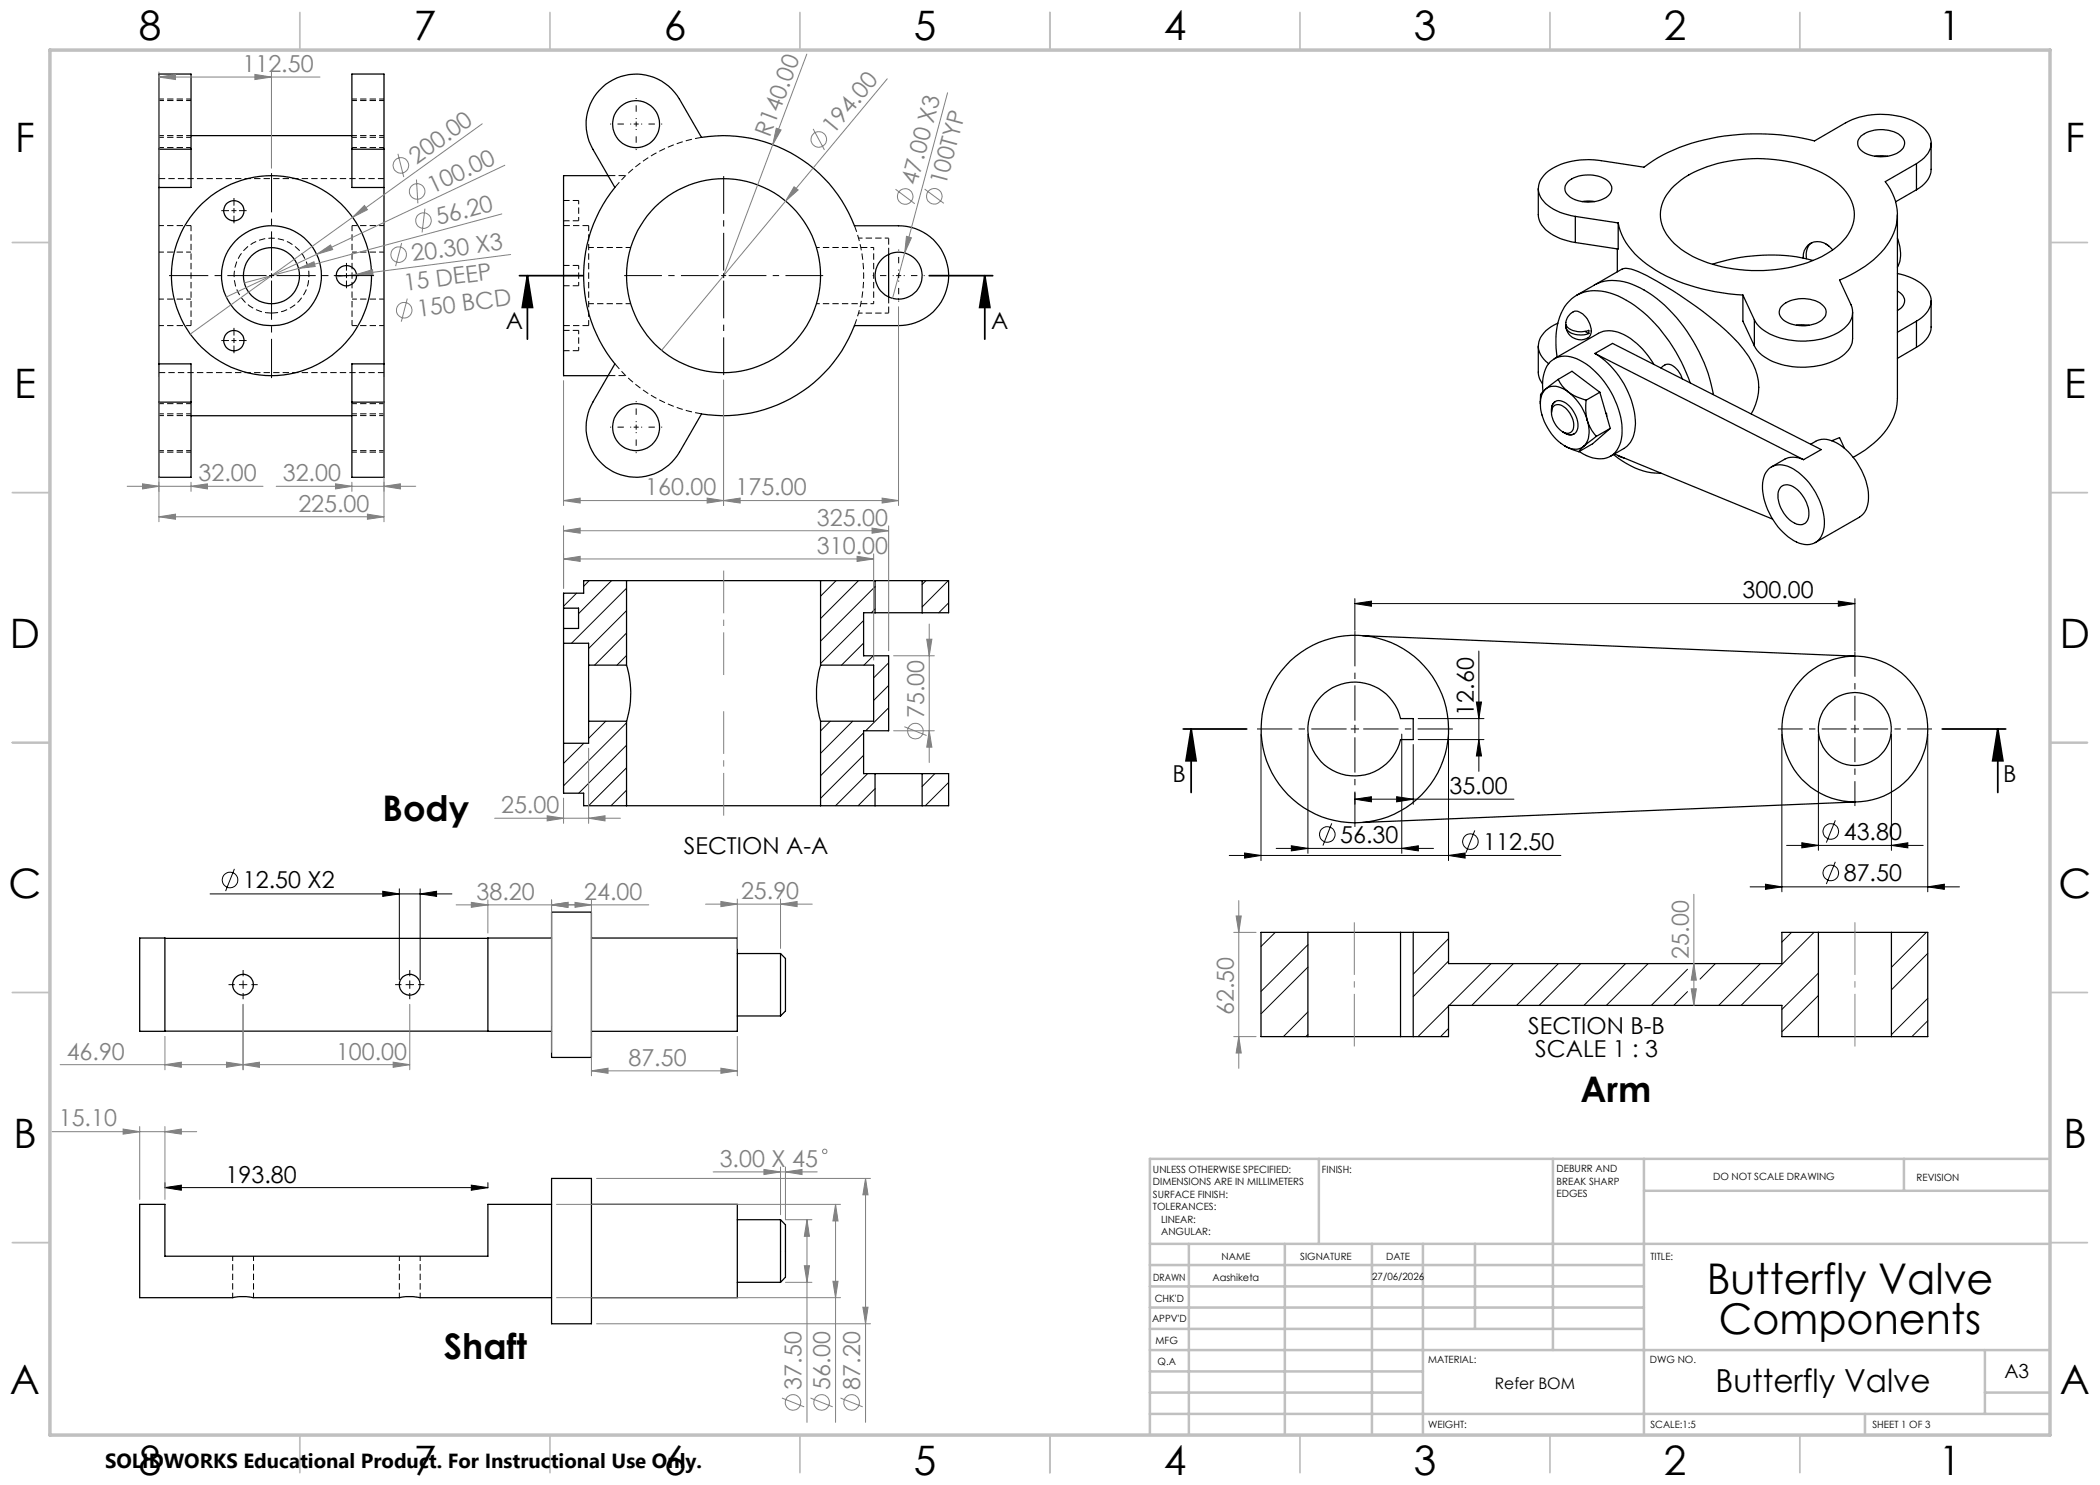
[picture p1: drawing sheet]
<svg xmlns="http://www.w3.org/2000/svg" width="420mm" height="297mm" viewBox="0 0 420 297" stroke-linecap="round" stroke-linejoin="round" font-family="sans-serif">
<g fill="none" stroke="#000" stroke-width=".25">
<path d="M119.9 18a10 10 0 0 1 16 1.8l4.4 7.7a28 28 0 0 1 30.6 17.7h8.8a10 10 0 0 1 10 9.9 10 10 0 0 1-10 10h-8.8a28.1 28.1 0 0 1-30.6 17.7l-4.4 7.6a10 10 0 0 1-13.7 3.7 10 10 0 0 1-3.6-13.7l4.4-7.6a28 28 0 0 1 0-35.3l-4.4-7.7a9.9 9.9 0 0 1 1.3-11.8zM31.8 37.5v35.3M31.8 29.8v-15h6.4v15M31.8 29.8h6.4M31.8 29.8v7.7M38.2 27.1h32.2M38.2 29.8v7.7h-6.4M70.4 29.8v-15h6.4v15M70.4 29.8v7.7h6.4M70.4 29.8h6.4M76.8 37.5v35.3M76.8 29.8v7.7"/>
<path d="M121.6 35.1h-8.9v40h8.9M307.7 37.7v5.2a5 5 0 0 0 3 4.2l2 .8 2.4 .6M313.6 36.3a6.9 6.9 0 0 1 8.2 .1 1.93 1.93 0 0 1-.6 3.1 7 7 0 0 1-7.5-.3 1.81 1.81 0 0 1-.1-2.9zM334.3 37.7a21.6 21.6 0 0 1 13.7-5.8 29.1 29.1 0 0 1 18 3.6 9.8 9.8 0 0 1 4.8 6.8 8.6 8.6 0 0 1-4.1 7.5 26.2 26.2 0 0 1-15.2 4.3 26.9 26.9 0 0 1-15.3-4.3 8.4 8.4 0 0 1-4-8.2l.8-2zM372.2 27.2a6.8 6.8 0 0 1 8.1 .1 1.88 1.88 0 0 1-.6 3.1 6.8 6.8 0 0 1-7.7-.6 1.84 1.84 0 0 1 .2-2.6zM375 31.3l1-.2 1.5 .2M383.3 32.7l-6.3 3.6a10.4 10.4 0 0 1-.8 14.2 23.1 23.1 0 0 1-8.3 5.5l2.3 5a3.8 3.8 0 0 1-1.3 4.6 14.9 14.9 0 0 1-12.8 2 8.1 8.1 0 0 1-5.2-3.6M383.3 32.7a4.8 4.8 0 0 0 2.9-4.4 5.9 5.9 0 0 0-3.9-4.2 15.9 15.9 0 0 0-13.2 .4l-6.2 3.7a45.2 45.2 0 0 0-29.3 2.3l-2.1 1.1-2.7 1.8-8.5-1.3a14.2 14.2 0 0 0-11.1 2.5 3.9 3.9 0 0 0-.1 6.1 11.6 11.6 0 0 0 6 2.6M383.3 32.7v5.3M383.3 38l-4.2 2.4M386.2 28.6v5.3a4.9 4.9 0 0 1-2.9 4.1M177.7 50.9v8.5"/>
<path d="M315.1 43.3l8.5 1.3M315.1 43.3v5.2M315.3 59.1l3.5-2.1a8.9 8.9 0 0 1 8.4 .2 27.9 27.9 0 0 1 12.6 13.2 29.3 29.3 0 0 1 2.9 8.5M316.4 40.3l1.1-.1 1.4 .1M319.2 56.8l5.2-2.9a4.2 4.2 0 0 1 3.3 .4 75.5 75.5 0 0 1 19.9 14.2 13.7 13.7 0 0 1 4.2 9 10.6 10.6 0 0 1-1.6 5.3M323.5 49.8v4.6M323.6 44.6a14 14 0 0 0 6.6 8.8 37.4 37.4 0 0 0 18.4 5.6M323.6 44.6v5.2l-8.5-1.3M348.6 59l2.3 5M348.6 59v5.2l2.3 5M362.4 48.5a3.1 3.1 0 0 0-1.1 3.2M362.6 52.1a35.8 35.8 0 0 0-20.1 .7"/>
<path d="M365.2 48.8l.6 .4M366.5 49.9a3.4 3.4 0 0 0-4.9-.9 3.2 3.2 0 0 0-1 2.6M379.5 42.9v36.8a12.4 12.4 0 0 1-5.6 9.6l-3.3 2.2M379.5 47.6a7 7 0 0 1 0 5.8M379.5 54.7a9.4 9.4 0 0 1 6.2 3.6 3.8 3.8 0 0 1-1.3 5.2l-1.1 .7M379.5 58.2a2.05 2.05 0 0 1 1.4 2 2.05 2.05 0 0 1-1.4 1.9M31.8 72.8h6.4v7.6M31.8 72.8v7.6M76.8 72.8h-6.4v7.6M76.8 72.8v7.6M307.7 69.2v5.4l.2 1 .6 1.2M308.6 78.3a7.3 7.3 0 0 1 1.5-5.9 4.8 4.8 0 0 1 5.9-.3 17 17 0 0 1 8.4 15 4.7 4.7 0 0 1-3.6 4.6 7 7 0 0 1-5-1.4"/>
<path d="M309.1 77.8a5.4 5.4 0 0 0-.5 5.8 9.7 9.7 0 0 0 5.7 6.1l.4 .1a2.37 2.37 0 0 0 2.1-.6M309.1 77.8a3.4 3.4 0 0 1 4.1 .2l.5 .4M309.1 77.8l-.4 .4a1.49 1.49 0 0 0-.6 1.6v.5M310.8 71.8l8.9-5.1a5.5 5.5 0 0 1 5.8 .6 15.7 15.7 0 0 1 5.3 5.6M311.4 71.4a14.1 14.1 0 0 1 1.9-10.6 7.4 7.4 0 0 1 7.9-2.4 22 22 0 0 1 12 9 34.9 34.9 0 0 1 4.8 9.1M311.6 64.7a5.5 5.5 0 0 0-3.9 4.7 4.8 4.8 0 0 0 2 3.3M311.6 75.9a6.3 6.3 0 0 0 2.1 2.5M311.6 75.9l-2.5 1.9M311.6 75.9l2.8-1.6 5.6 4.2M313.2 65.4a2.9 2.9 0 0 0 4.8 1.7 4 4 0 0 0-1.8-4.5 1.79 1.79 0 0 0-2.7 .9 1.61 1.61 0 0 0 1.1 2.6 5.7 5.7 0 0 0 3.2 0l-.1 .6M313.2 65a1.57 1.57 0 0 0 1.4 1.7l1.8 .3 1.3-.3M313.7 78.4a11 11 0 0 1 3.8 5.7"/>
<path d="M313.7 78.4a9.8 9.8 0 0 0 3.5 1.6M317 66.3l.7 .4M319 70.7a17.2 17.2 0 0 1 8 14.8 5.2 5.2 0 0 1-2.2 4.2l-2.7 1.6M319 70.7l3.5-2 41.7 21.2-3.5 2M319 70.7l41.7 21.2M320 78.5l-2.8 1.5M320 78.5l2.1 7.2M332.2 73.6a1.73 1.73 0 0 1 2.8-.1l1.1 1.4 .3 .9M350.9 64v5.2M356.2 61.3a6.6 6.6 0 0 1 8.4-.2 1.9 1.9 0 0 1-.5 3.1 7.1 7.1 0 0 1-7.5-.3 1.78 1.78 0 0 1-.4-2.6zM359.3 65l1-.1 1.5 .1M370.5 62.4v5.3a5.1 5.1 0 0 1-3.3 4.3 15.4 15.4 0 0 1-14.4-.7l-1.4-1.2-.5-.9"/>
<path d="M383.3 64.2v5.3M383.3 64.2l-3.8 2.3M383.3 69.5l-3.8 2.2M386.2 60.1v5.3a4.9 4.9 0 0 1-2.9 4.1M31.8 80.4v15.1h6.4v-15.1M31.8 80.4h6.4M38.2 83.1h32.2M70.4 80.4v15.1h6.4v-15.1M70.4 80.4h6.4M308 80.3v.4M310.3 82.3a1.64 1.64 0 0 1 .4-1.7 1.64 1.64 0 0 1 1.7-.3 5.4 5.4 0 0 1 3.1 5.7 1.65 1.65 0 0 1-2.8 .4M310.7 81.2a1.73 1.73 0 0 1 2.4 .4 4.2 4.2 0 0 1 1.4 4.5 1.4 1.4 0 0 1-2.2 .1 4.3 4.3 0 0 1-1.7-4.7z"/>
<path d="M311.1 80.3a2.18 2.18 0 0 0-.8 2.2M312.5 86.4l.7 .3a1.62 1.62 0 0 0 1.6 .1M312.9 89.2l2.9 1.1M316.8 89.2l-1 1.1M317.2 80a10.7 10.7 0 0 0 .3 4.1M317.5 84.1l.1 .5a8.1 8.1 0 0 0 1.7 2.7M317.5 84.1a5.1 5.1 0 0 1-.7 5.1M319.3 87.3l-2.5 1.9M321.2 82.7h.1v.6M322.1 85.7l-2.8 1.6M322.1 85.7l-3.6 3.1-2.7 1.5M322.7 90.9a14.6 14.6 0 0 0 9.5 3.7"/>
<path d="M322.9 90.8l31.6 13M323.6 91.1l1.2 .5M353.8 93.7a4 4 0 0 1 4.8 .1 13.4 13.4 0 0 1 6.2 11.6 3.6 3.6 0 0 1-3.4 3.5 7.9 7.9 0 0 1-5.3-3 13.2 13.2 0 0 1-3.6-9.4l.5-1.6zM356.2 97.4a2.3 2.3 0 0 1 3.2 .5 6.3 6.3 0 0 1 2.2 5.8 1.82 1.82 0 0 1-3 .8 6.5 6.5 0 0 1-2.9-6.2zM360.7 91.9a4.2 4.2 0 0 0-3.7-.1l-2.7 1.6M362.2 88.8a4.3 4.3 0 0 1 5.3-.2 13.7 13.7 0 0 1 6.2 11.1 4.3 4.3 0 0 1-1.8 3.7l-8.9 5.1M366.3 88.2l1.6-.7 1 2.2M125.3 116.1h38.8M125.3 116.1h-8.6v2.5h-4v3M125.3 116.1v16.9M164.1 116.1v16.9M164.1 116.1h10.9"/>
<path d="M175 116.1h9.4M175 116.1v6.5M184.4 116.1v6.5M184.4 116.1h5.3v6.5h-5.3M112.7 128.7v20M112.7 121.6v4.1M112.7 128.7h5v4.3M112.7 121.6h3v4.1h-3M112.7 125.7v3M117.7 133v11.2M117.7 133h7.6M125.3 133a19 19 0 0 1 0 11.2"/>
<path d="M164.1 133a19.4 19.4 0 0 0 0 11.2M164.1 133h10.6v11.2h-10.6M175 122.6h9.4M175 122.6h-2.3v8.6h5v15h-5v8.5h2.3M264.2 139.3a9.4 9.4 0 0 1 15.9 4.4h2.5v4.2h-2.5a9.4 9.4 0 0 1-13.6 6.2 9.4 9.4 0 0 1-2.3-14.8zM272.5 127.1l98.5 4.1M112.7 148.7v9.9h4v2.5h8.6M117.7 144.2h7.6M117.7 144.2v4.5h-5M125.3 144.2v16.9M164.1 144.2v16.9M175 154.7h9.4"/>
<path d="M175 154.7v6.4M184.4 154.7v6.4M184.4 154.7h5.3v6.4h-5.3M125.3 161.1h38.8M164.1 161.1h10.9M175 161.1h9.4M371 160.4l-98.5 4.1M33 187.7h64.6M110.3 182.4h8v29.1h-8zM110.3 187.6h-12.7v18.7M118.3 187.6h29.2v18.7h-29.2M147.5 190.7h8.6"/>
<path d="M156.1 190.7l1 1v10.5l-1 1M156.1 190.7v12.5M261.6 186.5h18.5M261.6 186.5h-9.4v20.8h9.4M261.6 186.5v20.8M280.1 186.5h9.6v6.2h66.7v-6.2h7.3M280.1 186.5v20.8M282.6 186.5v20.8M363.7 186.5h14.6M363.7 186.5v20.8M378.3 186.5h7.3v20.8h-7.3M378.3 186.5v20.8"/>
<path d="M33 206.3v-18.7h-5.1v18.7h82.4M147.5 203.2h8.6M261.6 207.3h18.5M280.1 207.3h9.6v-6.2h66.7v6.2h7.3M363.7 207.3h14.6M110.3 235.7h8v29.1h-8zM110.3 240.9h-12.7v10.3h-64.6v-10.3h-5.1v18.6h18.6a10.3 10.3 0 0 1 4.2 0h29.2a10.3 10.3 0 0 1 4.1 0h26.3M118.3 240.9h29.2v18.6h-29.2M147.5 243.9h8.6M147.5 256.5h8.6M156.1 243.9v12.6M156.1 243.9l1 1.1v10.4l-1 1.1"/>
<circle cx="127.2" cy="24.8" r="4.7"/>
<circle cx="46.8" cy="42.1" r="2.03"/>
<circle cx="54.3" cy="55.1" r="10"/>
<circle cx="54.3" cy="55.1" r="5.6"/>
<circle cx="54.3" cy="55.1" r="20"/>
<circle cx="69.3" cy="55.1" r="2.04"/>
<circle cx="144.7" cy="55.1" r="19.4"/>
<circle cx="179.7" cy="55.1" r="4.7"/>
<circle cx="46.8" cy="68.1" r="2.04"/>
<circle cx="127.2" cy="85.4" r="4.7"/>
<circle cx="271" cy="145.8" r="18.7"/>
<circle cx="371" cy="145.8" r="14.6"/>
<circle cx="371" cy="145.8" r="7.3"/>
<circle cx="48.6" cy="196.9" r="2.09"/>
<circle cx="81.9" cy="197" r="2.08"/>
</g>
<path d="M115.7 57.1v-4M115.7 44.2v-4.1M177.7 47.6h-6M115.7 70.1v-4M171.7 62.6h6" fill="none" stroke="#000" stroke-width=".2" stroke-dasharray="1.3 .6" stroke-dashoffset=".5" stroke-linecap="butt"/>
<path d="M140.3 27.5a28 28 0 0 0-17.3 10M123 72.8a28 28 0 0 0 17.3 10M170.9 65.1a28 28 0 0 0 0-20" fill="none" stroke="#000" stroke-width=".2" stroke-dasharray="1.3 .6" stroke-dashoffset="-.1" stroke-linecap="butt"/>
<path d="M126.2 49.5h-8.5M38.2 65.1v-20M70.4 65.1v-20M117.7 65.1v-20M117.7 60.7h8.5" fill="none" stroke="#000" stroke-width=".2" stroke-dasharray="1.3 .6" stroke-dashoffset=".2" stroke-linecap="butt"/>
<path d="M76.8 35.7h-45M117.7 45.1h-5M177.7 50.9v-3.3M31.8 74.5h45M54.3 62.6a7.5 7.5 0 0 0 6.7-10.9 7.5 7.5 0 0 0-12.8-.9 7.5 7.5 0 0 0 5 11.7l1.1 .1M112.7 65.1h5M177.7 62.6v-3.2" fill="none" stroke="#000" stroke-width=".2" stroke-dasharray="1.3 .6" stroke-linecap="butt"/>
<path d="M174.7 60.7v-11.2" fill="none" stroke="#000" stroke-width=".2" stroke-dasharray="1.3 .6" stroke-dashoffset=".7" stroke-linecap="butt"/>
<path d="M125.1 35.1h-3.5M121.6 75.1h3.5" fill="none" stroke="#000" stroke-width=".2" stroke-dasharray="1.3 .6" stroke-dashoffset="-.2" stroke-linecap="butt"/>
<path d="M112.7 57.1h3M112.7 44.2h3M115.7 53.1h-3M115.7 40.1h-3M112.7 70.1h3M115.7 66.1h-3" fill="none" stroke="#000" stroke-width=".2" stroke-dasharray="1.3 .6" stroke-dashoffset=".1" stroke-linecap="butt"/>
<path d="M174.7 49.5h-11.4M163.3 60.7h11.4" fill="none" stroke="#000" stroke-width=".2" stroke-dasharray="1.3 .6" stroke-dashoffset=".6" stroke-linecap="butt"/>
<g fill="none" stroke="#000" stroke-width=".2" stroke-dasharray="1.3 .6" stroke-dashoffset=".3" stroke-linecap="butt">
<path d="M38.2 19.8h-6.4M76.8 19.8h-6.4M31.8 29.5h6.4M38.2 27.5h-6.4M38.2 27.1h-6.4M38.2 20.1h-6.4M70.4 29.5h6.4M76.8 27.5h-6.4M76.8 27.1h-6.4M76.8 20.1h-6.4M31.8 59.8h6.4M38.2 45.1h-6.4"/>
<path d="M38.2 50.4h-6.4M70.4 59.8h6.4M76.8 45.1h-6.4M76.8 50.4h-6.4M38.2 65.1h-6.4M76.8 65.1h-6.4M31.8 83.1h6.4M31.8 90.1h6.4M38.2 82.8h-6.4M38.2 90.4h-6.4M38.2 80.7h-6.4M70.4 83.1h6.4"/>
<path d="M70.4 90.1h6.4M76.8 82.8h-6.4M76.8 90.4h-6.4M76.8 80.7h-6.4M46.5 251.2v8.3M50.7 259.5v-8.3M79.9 251.2v8.3M84 259.5v-8.3"/>
</g>
<g fill="none" stroke="#000" stroke-width=".2">
<path d="M115.3 118.6l-2.6 2.6M117.8 116.1l-1.1 1.2M122.3 116.1l-6.6 6.6M125.3 117.6l-11 11.1M167.2 116.1l-3.1 3.1M171.7 116.1l-7.6 7.6M175 117.3l-10.9 10.9M185.2 116.1l-.8 .8M189.7 116.1l-5.3 5.3M112.8 125.7h-.1M125.3 122.1l-7.6 7.6M125.3 126.6l-6.4 6.4"/>
<path d="M125.3 131.1l-1.9 1.9M172.7 124.1l-8.6 8.6M172.7 128.6l-4.4 4.4M174.7 131.2l-1.9 1.8M175 121.8l-.7 .8M177.7 132.6l-3 3M177.7 137.1l-3 3M189.7 120.6l-2 2M116.8 148.7l-4.1 4M121.1 144.2l-3.4 3.5M125.3 158l-3.1 3.1M125.3 144.6l-12.6 12.6"/>
<path d="M125.3 149l-9.6 9.6M125.3 153.6l-7.6 7.5M166.1 144.2l-2 2M170.5 144.2l-6.4 6.5M172.7 146.6l-8.6 8.5M172.7 151.1l-8.6 8.6M173.5 154.7l-6.4 6.4M175 157.7l-3.4 3.4M177.7 141.6l-4.6 4.6M177.7 146l-.1 .2M187 154.7l-2.6 2.6M189.7 156.5l-4.6 4.6"/>
<path d="M189.7 161l-.1 .1M255.1 186.5l-2.9 2.8M261.6 188.9l-9.4 9.4M261.6 193.4l-9.4 9.4M289.7 187.7l-7.1 7.1M289.7 192.2l-7.1 7.1M298.2 192.7l-8.4 8.4M302.7 192.7l-8.3 8.4M311.7 192.7l-8.4 8.4M316.2 192.7l-8.4 8.4M325.1 192.7l-8.3 8.4M329.6 192.7l-8.3 8.4"/>
<path d="M337.5 193.8l-7.2 7.3M337.5 198.3l-2.7 2.8M343.1 192.7l-3.1 3.1M352.1 192.7l-8.4 8.4M358.3 186.5l-1.9 1.9M362.8 186.5l-14.6 14.6M363.7 194.6l-7.3 7.3M363.7 199.1l-7.3 7.3M385.3 186.5l-7 7M385.6 199.7l-7.3 7.2M385.6 190.7l-7.3 7.3M261.6 202.4l-4.9 4.9"/>
<path d="M261.6 206.9l-.4 .4M289.7 201.2l-6.1 6.1M289.7 205.7l-1.6 1.6M385.6 204.1l-3.2 3.2"/>
</g>
<path d="M161.4 10.8l-6.8 18.1M154.6 28.9l-9.9 26.2M155.3 25.6l.9 .4-1.6 2.9z" fill="none" stroke="#808080" stroke-width=".2"/>
<g fill="none" stroke="#c0c0c0" stroke-width=".35">
<path d="M60 2.5v7.5M110 2.5v7.5M160 2.5v7.5M210 2.5v7.5M260 2.5v7.5M310 2.5v7.5M360 2.5v7.5M2.5 48.5h7.5M410 48.5h7.5M2.5 98.5h7.5M410 98.5h7.5M2.5 148.5h7.5"/>
<path d="M410 148.5h7.5M2.5 198.5h7.5M410 198.5h7.5M2.5 248.5h7.5M410 248.5h7.5M60 287v7.5M110 287v7.5M160 287v7.5M210 287v7.5M260 287v7.5M310 287v7.5M360 287v7.5"/>
</g>
<g fill="none" stroke="#c0c0c0" stroke-width=".5">
<path d="M263.8 231.8v17M310.6 231.8v38.2M328.8 231.8v55.2M328.8 238.2h81.2M380.8 231.8v6.4M410 231.8h-180v55.2M230 248.8h180M230 257.3h98.8M230 253h98.8M237.8 248.8v38.2M257 248.8v38.2M274.4 248.8v38.2"/>
<path d="M284.6 248.8v38.2M295 248.8v17M230 265.8h98.8M230 261.5h98.8M230 278.5h54.6M230 274.3h54.6M230 270h180M397 278.5h13M397 270v12.8M230 282.8h180M373 282.8v4.2"/>
</g>
<path d="M10 10h400v277h-400z" fill="none" stroke="#c0c0c0" stroke-width=".7"/>
<path d="M155.3 25.6l.9 .4-1.6 2.9z" fill="#808080"/>
<g fill="none" stroke="#808080" stroke-width=".2">
<path d="M177.4 15.8l-45.1 54.3M158.8 37.4l.8 .6-2.5 2.2zM162.6 25.8l2.3 4.2"/>
<circle cx="163.8" cy="27.9" r="1.55"/>
</g>
<path d="M158.8 37.4l.8 .6-2.5 2.2z" fill="#808080"/>
<g fill="none" stroke="#808080" stroke-width=".2">
<path d="M189.5 18.6l-11 41.1M179.1 37.8l3.9 2.9M184.9 37.8l3.9 2.9M181.3 47.3l1 .3-1.4 3z"/>
<circle cx="181" cy="39.3" r="1.55"/>
<circle cx="186.9" cy="39.2" r="1.55"/>
</g>
<path d="M181.3 47.3l1 .3-1.4 3z" fill="#808080"/>
<path d="M144.7 76v25.1M179.7 61.3v39.8M144.7 100.1l3.3-.5v1zM144.7 100.1h35" fill="none" stroke="#808080" stroke-width=".2"/>
<path d="M144.7 100.1l3.3-.5v1z" fill="#808080"/>
<path d="M176.4 99.6l3.3 .5-3.3 .5z" fill="none" stroke="#808080" stroke-width=".2"/>
<path d="M176.4 99.6l3.3 .5-3.3 .5z" fill="#808080"/>
<path d="M112.7 76.1v25M144.7 76v25.1M112.7 100.1l3.3-.5v1zM112.7 100.1h32" fill="none" stroke="#808080" stroke-width=".2"/>
<path d="M112.7 100.1l3.3-.5v1z" fill="#808080"/>
<path d="M141.4 99.6l3.3 .5-3.3 .5z" fill="none" stroke="#808080" stroke-width=".2"/>
<path d="M141.4 99.6l3.3 .5-3.3 .5z" fill="#808080"/>
<path d="M103.9 55.1h12.7M105.5 55.1l1 6.4h-2zM105.5 55.1v12.7M185.8 55.1h12.7M197 55.1l1 6.4h-2.1zM197 55.1v12.7" fill="none" stroke="#000" stroke-width=".35"/>
<path d="M105.5 55.1l1 6.4h-2zM197 55.1l1 6.4h-2.1z" fill="#000"/>
<path d="M31.8 75.5v28.8M76.8 75.5v28.8M31.8 103.4l3.3-.6v1.1zM31.8 103.4h45" fill="none" stroke="#808080" stroke-width=".2"/>
<g fill="none" stroke="#000" stroke-width=".2" stroke-dasharray="15.2 1.3 1.3 1.3" stroke-linecap="butt">
<path d="M127.2 24.8v-.5M127.2 24.8h-.5M127.2 24.8v.5M127.2 24.8h.5M144.7 55.1v-.5M144.7 55.1h-.5M144.7 55.1v.5M144.7 55.1h.5M179.7 55.1v-.5M179.7 55.1h-.5M179.7 55.1v.5M179.7 55.1h.5"/>
<path d="M127.2 85.4v-.5M127.2 85.4h-.5M127.2 85.4v.5M127.2 85.4h.5"/>
</g>
<path d="M126.2 24.8h-4.2M127.2 23.8v-4.2M127.2 25.8v4.2M128.2 24.8h4.2M178.7 55.1h-4.2M179.7 54.1v-4.2M179.7 56.1v4.2M180.7 55.1h4.2M126.2 85.4h-4.2M127.2 84.4v-4.2M127.2 86.4v4.2M128.2 85.4h4.2" fill="none" stroke="#000" stroke-width=".2" stroke-dasharray="15.2 1.3 1.3 1.3" stroke-dashoffset="15" stroke-linecap="butt"/>
<path d="M143.7 55.1h-18.9M144.7 54.1v-18.9M144.7 56.1v18.9M145.7 55.1h18.9" fill="none" stroke="#000" stroke-width=".2" stroke-dasharray="15.2 1.3 1.3 1.3" stroke-dashoffset="7.7" stroke-linecap="butt"/>
<path d="M31.8 103.4l3.3-.6v1.1z" fill="#808080"/>
<path d="M73.5 102.8l3.3 .6-3.3 .5z" fill="none" stroke="#808080" stroke-width=".2"/>
<path d="M73.5 102.8l3.3 .6-3.3 .5z" fill="#808080"/>
<g fill="none" stroke="#808080" stroke-width=".2">
<path d="M79.6 30.8l1.2 4.6M96.4 24.8l-25.9 18.7M70.5 43.5l-32.4 23.3M72.9 41.1l.6 .8-3 1.6z"/>
<circle cx="80.2" cy="33.1" r="1.56"/>
</g>
<path d="M72.9 41.1l.6 .8-3 1.6z" fill="#808080"/>
<g fill="none" stroke="#808080" stroke-width=".2">
<path d="M83.3 35.9l.3 4.8M101 33.1l-55.7 26.3M63.3 50.9l2.8-1.9 .4 .9z"/>
<circle cx="83.4" cy="38.3" r="1.56"/>
</g>
<path d="M63.3 50.9l2.8-1.9 .4 .9z" fill="#808080"/>
<g fill="none" stroke="#808080" stroke-width=".2">
<path d="M59.7 53.7l3.1-1.4 .2 1zM85 41.7l-.6 4.8M100.4 42.8l-51.5 13.8"/>
<circle cx="84.7" cy="44.1" r="1.55"/>
</g>
<path d="M59.7 53.7l3.1-1.4 .2 1z" fill="#808080"/>
<g fill="none" stroke="#808080" stroke-width=".2">
<path d="M71.3 54.9l3.2-1 .1 1.1zM71.3 54.9l-4 .5M80.3 48.6l-1.2 4.6M81.5 59.7l-1.2 4.6M102.1 50.9l-30.8 4"/>
<circle cx="79.7" cy="50.9" r="1.55"/>
<circle cx="80.8" cy="62" r="1.55"/>
</g>
<path d="M71.3 54.9l3.2-1 .1 1.1z" fill="#808080"/>
<path d="M25.4 97.3h27.2M28.5 96.8l3.3 .5-3.3 .5zM31.8 96.4v1.9M38.2 96.4v1.9" fill="none" stroke="#808080" stroke-width=".2"/>
<path d="M28.5 96.8l3.3 .5-3.3 .5z" fill="#808080"/>
<path d="M38.2 97.3l3.3-.5v1z" fill="none" stroke="#808080" stroke-width=".2"/>
<path d="M38.2 97.3l3.3-.5v1z" fill="#808080"/>
<path d="M55.2 97.3h27.9M67.1 96.8l3.3 .5-3.3 .5zM70.4 96.4v1.9M76.8 96.4v1.9" fill="none" stroke="#808080" stroke-width=".2"/>
<path d="M67.1 96.8l3.3 .5-3.3 .5z" fill="#808080"/>
<path d="M76.8 97.3l3.3-.5v1z" fill="none" stroke="#808080" stroke-width=".2"/>
<path d="M76.8 97.3l3.3-.5v1z" fill="#808080"/>
<path d="M31.8 14.4v20.3M31.8 15.4h32.2M51 14.9l3.3 .5-3.3 .5zM54.3 14.4v19.3" fill="none" stroke="#808080" stroke-width=".2"/>
<path d="M51 14.9l3.3 .5-3.3 .5z" fill="#808080"/>
<path d="M31.8 15.4l3.3-.5v1z" fill="none" stroke="#808080" stroke-width=".2"/>
<path d="M31.8 15.4l3.3-.5v1z" fill="#808080"/>
<path d="M112.7 159.6v5.1M117.7 149.6v15.1M98.9 163.7h25.2M117.7 163.7l3.3-.5v1z" fill="none" stroke="#808080" stroke-width=".2"/>
<g fill="none" stroke="#000" stroke-width=".2" stroke-dasharray="15.2 1.3 1.3 1.3" stroke-linecap="butt">
<path d="M45.8 42.1h-1.5M46.8 42.1v-.5M46.8 42.1h-.5M46.8 42.1v.5M46.8 42.1h.5M46.8 41.1v-1.5M46.8 43.1v1.6M47.8 42.1h1.5M54.3 55.1v-.5M54.3 55.1h-.5M54.3 55.1v.5M54.3 55.1h.5"/>
<path d="M68.3 55.1h-1.5M69.3 55.1v-.5M69.3 55.1h-.5M69.3 55.1v.5M69.3 55.1h.5M69.3 54.1v-1.5M69.3 56.1v1.5M70.3 55.1h1.5M45.8 68.1h-1.5M46.8 68.1v-.5M46.8 68.1h-.5M46.8 68.1v.5"/>
<path d="M46.8 68.1h.5M46.8 67.1v-1.5M46.8 69.1v1.5M47.8 68.1h1.5"/>
</g>
<path d="M53.3 55.1h-19.5M54.3 54.1v-19.5M54.3 56.1v19.5M55.3 55.1h19.5" fill="none" stroke="#000" stroke-width=".2" stroke-dasharray="15.2 1.3 1.3 1.3" stroke-dashoffset="7.4" stroke-linecap="butt"/>
<path d="M117.7 163.7l3.3-.5v1z" fill="#808080"/>
<path d="M109.4 163.2l3.3 .5-3.3 .5z" fill="none" stroke="#808080" stroke-width=".2"/>
<path d="M109.4 163.2l3.3 .5-3.3 .5z" fill="#808080"/>
<path d="M112.7 106.1l3.3-.5v1zM112.7 105.2v12.4M112.7 106.1h65M177.7 105.2v24.9" fill="none" stroke="#808080" stroke-width=".2"/>
<path d="M112.7 106.1l3.3-.5v1z" fill="#808080"/>
<path d="M174.4 105.6l3.3 .5-3.3 .5z" fill="none" stroke="#808080" stroke-width=".2"/>
<path d="M174.4 105.6l3.3 .5-3.3 .5z" fill="#808080"/>
<path d="M112.7 111.8l3.3-.5v1zM112.7 110.8v6.8M112.7 111.8h62M174.7 110.8v21.2" fill="none" stroke="#808080" stroke-width=".2"/>
<path d="M112.7 111.8l3.3-.5v1z" fill="#808080"/>
<path d="M171.4 111.3l3.3 .5-3.3 .5z" fill="none" stroke="#808080" stroke-width=".2"/>
<path d="M171.4 111.3l3.3 .5-3.3 .5z" fill="#808080"/>
<g fill="none" stroke="#808080" stroke-width=".2">
<path d="M178.7 131.2h8.2M185.8 124.8v27.7M178.7 146.2h8.2M180.9 145.3l4.4 1.8M185.8 146.2l.6 3.2h-1.1z"/>
<circle cx="183.1" cy="146.2" r="1.55"/>
</g>
<path d="M185.8 146.2l.6 3.2h-1.1z" fill="#808080"/>
<path d="M185.3 127.8h1.1l-.6 3.4z" fill="none" stroke="#808080" stroke-width=".2"/>
<path d="M185.3 127.8h1.1l-.6 3.4z" fill="#808080"/>
<path d="M33 237.5l3.3-.5v1.1zM33 236.5v1.1M33 237.5h64.6M94.3 237l3.3 .5-3.3 .6zM97.6 236.5v1.1" fill="none" stroke="#000" stroke-width=".2"/>
<path d="M144.7 135v-20.9M144.7 163.1v-20.9" fill="none" stroke="#808080" stroke-width=".2" stroke-dasharray="15.2 1.3 1.3 1.3" stroke-dashoffset="6.7" stroke-linecap="butt"/>
<path d="M33 237.5l3.3-.5v1.1zM94.3 237l3.3 .5-3.3 .6z" fill="#000"/>
<path d="M10.4 226.3h28.9M27.9 225.3v14.6M33 226.3l3.3-.5v1zM33 225.3v14.6" fill="none" stroke="#808080" stroke-width=".2"/>
<path d="M33 226.3l3.3-.5v1z" fill="#808080"/>
<path d="M24.6 225.8l3.3 .5-3.3 .5z" fill="none" stroke="#808080" stroke-width=".2"/>
<path d="M24.6 225.8l3.3 .5-3.3 .5z" fill="#808080"/>
<g fill="none" stroke="#808080" stroke-width=".2">
<path d="M111.3 240.9h56.8M111.3 259.5h56.8M167.1 240.9l.5 3.3h-1zM167.1 240.9v43.6M162.1 279.6l4.4 1.8"/>
<circle cx="164.3" cy="280.5" r="1.55"/>
</g>
<path d="M167.1 240.9l.5 3.3h-1z" fill="#808080"/>
<path d="M166.6 256.3h1l-.5 3.2z" fill="none" stroke="#808080" stroke-width=".2"/>
<path d="M166.6 256.3h1l-.5 3.2z" fill="#808080"/>
<g fill="none" stroke="#808080" stroke-width=".2">
<path d="M119.3 235.7h54.8M173.1 235.7l.5 3.3h-1zM173.1 235.7v48.8M119.3 264.8h54.8M168.1 279.6l4.4 1.8"/>
<circle cx="170.3" cy="280.5" r="1.56"/>
</g>
<path d="M173.1 235.7l.5 3.3h-1z" fill="#808080"/>
<path d="M172.6 261.4h1l-.5 3.4z" fill="none" stroke="#808080" stroke-width=".2"/>
<path d="M172.6 261.4h1l-.5 3.4z" fill="#808080"/>
<g fill="none" stroke="#808080" stroke-width=".2">
<path d="M157.1 243.9h5.3M157.1 256.5h5.3M161.4 243.9l.5 3.4h-1zM161.4 243.9v40.6M156.4 279.6l4.4 1.8"/>
<circle cx="158.6" cy="280.5" r="1.55"/>
</g>
<path d="M161.4 243.9l.5 3.4h-1z" fill="#808080"/>
<path d="M160.9 253.1h1l-.5 3.4z" fill="none" stroke="#808080" stroke-width=".2"/>
<path d="M160.9 253.1h1l-.5 3.4z" fill="#808080"/>
<g fill="none" stroke="#808080" stroke-width=".2">
<path d="M142.6 234.4h20.8M156.1 233.4v9.6M157.1 234.4l3.3-.5v1zM157.1 233.4v10.5"/>
<circle cx="164.9" cy="230.3" r=".44"/>
</g>
<path d="M157.1 234.4l3.3-.5v1z" fill="#808080"/>
<path d="M152.8 233.9l3.3 .5-3.3 .5z" fill="none" stroke="#808080" stroke-width=".2"/>
<path d="M152.8 233.9l3.3 .5-3.3 .5z" fill="#808080"/>
<g fill="none" stroke="#000" stroke-width=".2">
<path d="M42 178.8h48.4M46.9 173.8l-1.8 4.4M76.6 178.3l3.3 .5-3.3 .5zM79.9 177.8v18.1M84 178.8l3.3-.5v1zM84 177.8v18.1"/>
<circle cx="46" cy="176" r="1.55"/>
</g>
<path d="M76.6 178.3l3.3 .5-3.3 .5zM84 178.8l3.3-.5v1z" fill="#000"/>
<path d="M12 212.9h36.6M33 207.3v6.7M45.3 212.4l3.3 .5-3.3 .6zM48.6 200.9v13.1" fill="none" stroke="#808080" stroke-width=".2"/>
<path d="M45.3 212.4l3.3 .5-3.3 .6z" fill="#808080"/>
<path d="M33 212.9l3.3-.5v1.1z" fill="none" stroke="#808080" stroke-width=".2"/>
<path d="M33 212.9l3.3-.5v1.1z" fill="#808080"/>
<path d="M48.6 212.9l3.3-.5v1.1zM48.6 200.9v13.1M48.6 212.9h33.4M82 200.9v13.1" fill="none" stroke="#808080" stroke-width=".2"/>
<path d="M48.6 212.9l3.3-.5v1.1z" fill="#808080"/>
<path d="M78.6 212.4l3.4 .5-3.4 .6z" fill="none" stroke="#808080" stroke-width=".2"/>
<path d="M78.6 212.4l3.4 .5-3.4 .6z" fill="#808080"/>
<path d="M97.6 180v6.6M110.3 180v25.3M91.2 181h25.5M94.3 180.5l3.3 .5-3.3 .5z" fill="none" stroke="#808080" stroke-width=".2"/>
<path d="M94.3 180.5l3.3 .5-3.3 .5z" fill="#808080"/>
<path d="M110.3 181l3.3-.5v1z" fill="none" stroke="#808080" stroke-width=".2"/>
<path d="M110.3 181l3.3-.5v1z" fill="#808080"/>
<path d="M110.3 180v30.5M118.3 180v30.5M110.3 181l3.3-.5v1zM110.3 181h19.5" fill="none" stroke="#808080" stroke-width=".2"/>
<path d="M110.3 181l3.3-.5v1z" fill="#808080"/>
<path d="M115 180.5l3.3 .5-3.3 .5z" fill="none" stroke="#808080" stroke-width=".2"/>
<path d="M115 180.5l3.3 .5-3.3 .5z" fill="#808080"/>
<path d="M118.3 214.2l3.3-.6v1.1zM118.3 207.3v7.9M118.3 214.2h29.2M147.5 207.3v7.9" fill="none" stroke="#808080" stroke-width=".2"/>
<path d="M118.3 214.2l3.3-.6v1.1z" fill="#808080"/>
<path d="M144.2 213.6l3.3 .6-3.3 .5z" fill="none" stroke="#808080" stroke-width=".2"/>
<path d="M144.2 213.6l3.3 .6-3.3 .5z" fill="#808080"/>
<path d="M147.5 179.8v9.9M156.1 179.8v9.9M141.1 180.8h21.4M156.1 180.8l3.3-.5v1z" fill="none" stroke="#808080" stroke-width=".2"/>
<path d="M156.1 180.8l3.3-.5v1z" fill="#808080"/>
<path d="M144.2 180.3l3.3 .5-3.3 .5z" fill="none" stroke="#808080" stroke-width=".2"/>
<path d="M144.2 180.3l3.3 .5-3.3 .5z" fill="#808080"/>
<g fill="none" stroke="#000" stroke-width=".2">
<path d="M271 119.7v6.4M371 119.7v10.5M271 120.7l3.3-.5v1zM271 120.7h100M295.8 130.2v24.1M367.7 120.2l3.3 .5-3.3 .5zM252.2 146.8v25.3M261.6 146.8v23.9M271 159.8l3.3-.5v1.1zM271 158.6v2.3M271 159.8h31.8M279.3 159.3l3.3 .5-3.3 .6z"/>
<path d="M280.4 146.8v23.9M282.6 148.9v12M283.6 143.7h13.2M283.6 147.9h13.2M289.7 146.8v25.3M295.3 140.4h1l-.5 3.3zM295.8 147.9l.5 3.3h-1zM356.4 146.8v31.6M363.7 146.8v23.3M378.3 146.8v23.3M385.6 146.8v31.6M245.9 171.1h66.3"/>
<path d="M248.9 170.6l3.3 .5-3.3 .5zM255.2 169.7h31.5M258.3 169.2l3.3 .5-3.3 .5zM266.3 164.7l-1.7 4.4M280.4 169.7l3.3-.5v1zM289.7 171.1l3.3-.5v1zM295 166.1l-1.8 4.4M350 177.4h41.9M353.1 176.8l3.3 .6-3.3 .5zM357.3 169.1h27.3M360.4 168.6l3.3 .5-3.3 .5zM367.1 172.4l-1.8 4.4"/>
<path d="M367.1 164.1l-1.8 4.4M378.3 169.1l3.3-.5v1zM385.6 177.4l3.3-.6v1.1z"/>
<circle cx="265.5" cy="166.9" r="1.55"/>
<circle cx="294.1" cy="168.3" r="1.56"/>
<circle cx="366.2" cy="166.3" r="1.55"/>
<circle cx="366.2" cy="174.6" r="1.55"/>
</g>
<g fill="none" stroke="#000" stroke-width=".2" stroke-dasharray="15.2 1.3 1.3 1.3" stroke-linecap="butt">
<path d="M271 145.8v-.8M271 145.8h-.8M271 145.8v.8M271 145.8h.8M371 145.8v-.8M371 145.8h-.8M371 145.8v.8M371 145.8h.8M47 196.9h-1.3M48.6 196.9v-.8M48.6 196.9h-.8M48.6 196.9v.9"/>
<path d="M48.6 196.9h.9M48.6 195.3v-1.3M48.6 198.6v1.2M50.3 196.9h1.2M80.3 196.9h-1.3M82 196.9v-.8M82 196.9h-.9M82 196.9v.9M82 196.9h.8M82 195.3v-1.3M82 198.6v1.2M83.6 196.9h1.3"/>
</g>
<g fill="#000">
<path d="M271 120.7l3.3-.5v1zM367.7 120.2l3.3 .5-3.3 .5zM238.2 145.8l1 6.3h-2zM271 159.8l3.3-.5v1.1zM279.3 159.3l3.3 .5-3.3 .6zM295.3 140.4h1l-.5 3.3zM295.8 147.9l.5 3.3h-1zM399.6 145.8l1 6.3h-2.1zM248.9 170.6l3.3 .5-3.3 .5zM258.3 169.2l3.3 .5-3.3 .5zM280.4 169.7l3.3-.5v1zM289.7 171.1l3.3-.5v1z"/>
<path d="M353.1 176.8l3.3 .6-3.3 .5zM360.4 168.6l3.3 .5-3.3 .5zM378.3 169.1l3.3-.5v1zM385.6 177.4l3.3-.6v1.1z"/>
</g>
<path d="M236.6 145.8h12.7M238.2 145.8l1 6.3h-2zM238.2 145.8v12.7M388.4 145.8h12.7M399.6 145.8l1 6.3h-2.1zM399.6 145.8v12.7" fill="none" stroke="#000" stroke-width=".35"/>
<path d="M246.7 186.5h4.5M247.2 183.2h1l-.4 3.3zM247.8 180.1v33.6M246.7 207.3h4.5" fill="none" stroke="#808080" stroke-width=".2"/>
<path d="M269.3 145.8h-17.9M271 144.1v-17.9M271 147.5v17.9M272.7 145.8h17.9" fill="none" stroke="#000" stroke-width=".2" stroke-dasharray="15.2 1.3 1.3 1.3" stroke-dashoffset="8.2" stroke-linecap="butt"/>
<path d="M369.3 145.8h-13.7M371 144.1v-13.7M371 147.5v13.7M372.7 145.8h13.7" fill="none" stroke="#000" stroke-width=".2" stroke-dasharray="15.2 1.3 1.3 1.3" stroke-dashoffset="10.3" stroke-linecap="butt"/>
<path d="M247.2 183.2h1l-.4 3.3z" fill="#808080"/>
<path d="M247.8 207.3l.4 3.3h-1z" fill="none" stroke="#808080" stroke-width=".2"/>
<path d="M247.8 207.3l.4 3.3h-1z" fill="#808080"/>
<path d="M338.8 178.9v22.2M338.8 192.7l.5 3.3h-1.1z" fill="none" stroke="#808080" stroke-width=".2"/>
<path d="M338.8 192.7l.5 3.3h-1.1z" fill="#808080"/>
<path d="M338.2 197.8h1.1l-.5 3.3z" fill="none" stroke="#808080" stroke-width=".2"/>
<path d="M338.2 197.8h1.1l-.5 3.3z" fill="#808080"/>
<path d="M270.9 184.5v24.8M371 209.3v-24.8" fill="none" stroke="#808080" stroke-width=".2" stroke-dasharray="15.2 1.3 1.3 1.3" stroke-dashoffset="4.7" stroke-linecap="butt"/>
<g font-size="8.5">
<text x="341.3" y="258.8">Butterfly Valve</text>
<text x="343.8" y="266.9">Components</text>
</g>
<g font-size="8.1">
<text x="27.7" y="8">8</text>
<text x="82.7" y="8">7</text>
<text x="132.7" y="8">6</text>
<text x="182.7" y="8">5</text>
<text x="232.7" y="8">4</text>
<text x="282.7" y="8">3</text>
<text x="332.7" y="8">2</text>
<text x="387.7" y="8">1</text>
<text x="3" y="30.4">F</text>
<text x="413" y="30.4">F</text>
<text x="2.8" y="79.6">E</text>
<text x="412.8" y="79.6">E</text>
<text x="2" y="129.6">D</text>
<text x="412" y="129.6">D</text>
<text x="1.7" y="179.6">C</text>
<text x="411.7" y="179.6">C</text>
<text x="2.7" y="229.6">B</text>
<text x="412.7" y="229.6">B</text>
<text x="2" y="278.9">A</text>
<text x="412" y="278.9">A</text>
<text x="27.7" y="295">8</text>
<text x="82.7" y="295">7</text>
<text x="132.7" y="295">6</text>
<text x="182.7" y="295">5</text>
<text x="232.7" y="295">4</text>
<text x="282.7" y="295">3</text>
<text x="332.7" y="295">2</text>
<text x="387.7" y="295">1</text>
</g>
<g font-size="7.1">
<text x="76.5" y="164.2">Body</text>
<text x="316.1" y="220.5">Arm</text>
<text x="88.8" y="271.7">Shaft</text>
</g>
<text font-size="6.3" x="343.1" y="278.4">Butterfly Valve</text>
<g font-size="4.7" fill="#808080">
<text x="48.5" y="14.4">112.50</text>
<text x="154" y="27.6" transform="rotate(-69 154 27.6)">R140.00</text>
<text x="166.7" y="27" transform="rotate(-50 166.7 27)">194.00</text>
<text x="83.3" y="32.9" transform="rotate(-36 83.3 32.9)">200.00</text>
<text x="86.5" y="38.7" transform="rotate(-25 86.5 38.7)">100.00</text>
<text x="183.4" y="37.2" transform="rotate(-75 183.4 37.2)">47.00 X3</text>
<text x="189.2" y="37.2" transform="rotate(-75 189.2 37.2)">100TYP</text>
<text x="87.6" y="45.1" transform="rotate(-15 87.6 45.1)">56.20</text>
<text x="82.5" y="52.3" transform="rotate(-7 82.5 52.3)">20.30 X3</text>
<text x="80.9" y="58.1" transform="rotate(-7 80.9 58.1)">15 DEEP</text>
<text x="83.6" y="63.4" transform="rotate(-7 83.6 63.4)">150 BCD</text>
<text x="39.7" y="96.2">32.00</text>
<text x="56.6" y="96.2">32.00</text>
<text x="129.1" y="99.1">160.00</text>
<text x="147.1" y="99.1">175.00</text>
<text x="59.7" y="102.3">225.00</text>
<text x="163.4" y="105.1">325.00</text>
<text x="163.4" y="110.8">310.00</text>
<text x="184.8" y="143.6" transform="rotate(-90 184.8 143.6)">75.00</text>
<text x="100.2" y="162.6">25.00</text>
<text x="95.3" y="179.9">38.20</text>
<text x="116.8" y="179.9">24.00</text>
<text x="148.2" y="179.8">25.90</text>
<text x="337.8" y="191.8" transform="rotate(-90 337.8 191.8)">25.00</text>
<text x="246.7" y="203.1" transform="rotate(-90 246.7 203.1)">62.50</text>
<text x="13.3" y="211.9">46.90</text>
<text x="67.2" y="211.9">100.00</text>
<text x="125.7" y="213.1">87.50</text>
<text x="11.8" y="225.3">15.10</text>
<text x="143.9" y="233.3">3.00 X 45</text>
<text x="160.3" y="277.9" transform="rotate(-90 160.3 277.9)">37.50</text>
<text x="166.1" y="277.9" transform="rotate(-90 166.1 277.9)">56.00</text>
<text x="172.1" y="277.9" transform="rotate(-90 172.1 277.9)">87.20</text>
</g>
<g font-size="4.7">
<text x="101.1" y="65.7">A</text>
<text x="198.2" y="65.7">A</text>
<text x="348.5" y="119.7">300.00</text>
<text x="294.8" y="143.1" transform="rotate(-90 294.8 143.1)">12.60</text>
<text x="234.5" y="156.4">B</text>
<text x="289.9" y="158.8">35.00</text>
<text x="400.6" y="156.4">B</text>
<text x="368.8" y="168">43.80</text>
<text x="136.8" y="170.9">SECTION A-A</text>
<text x="268" y="168.6">56.30</text>
<text x="296.7" y="170">112.50</text>
<text x="48.6" y="177.7">12.50 X2</text>
<text x="368.8" y="176.3">87.50</text>
<text x="305.6" y="206.8">SECTION B-B</text>
<text x="307" y="211.3">SCALE 1 : 3</text>
<text x="45.1" y="236.5">193.80</text>
</g>
<text font-size="4.1" x="21" y="293.7">SOLIDWORKS Educational Product. For Instructional Use Only.</text>
<text font-size="3.9" x="400.9" y="275.5">A3</text>
<text font-size="3.2" x="299" y="277.9">Refer BOM</text>
<g font-size="2">
<text x="230.6" y="234.6">UNLESS OTHERWISE SPECIFIED:</text>
<text x="230.6" y="237.1">DIMENSIONS ARE IN MILLIMETERS</text>
<text x="230.6" y="239.6">SURFACE FINISH:</text>
<text x="264.4" y="234.6">FINISH:</text>
<text x="311.3" y="234.5">DEBURR AND</text>
<text x="311.3" y="237">BREAK SHARP</text>
<text x="311.3" y="239.5">EDGES</text>
<text x="342.6" y="236">DO NOT SCALE DRAWING</text>
<text x="383.3" y="236.2">REVISION</text>
<text x="230.6" y="242.1">TOLERANCES:</text>
<text x="232.2" y="244.6">LINEAR:</text>
<text x="232.2" y="247.1">ANGULAR:</text>
<text x="244.3" y="252">NAME</text>
<text x="260" y="251.9">SIGNATURE</text>
<text x="277.2" y="251.9">DATE</text>
<text x="330.1" y="251.9">TITLE:</text>
<text x="230.6" y="256.1">DRAWN</text>
<text x="242.5" y="256.1">Aashiketa</text>
<text x="274.4" y="255.9">27/06/2026</text>
<text x="230.9" y="260.3">CHK'D</text>
<text x="230.4" y="264.4">APPV'D</text>
<text x="231.1" y="268.8">MFG</text>
<text x="231.5" y="273">Q.A</text>
<text x="285.6" y="272.5">MATERIAL:</text>
<text x="330" y="272.5">DWG NO.</text>
<text x="285.6" y="285.5">WEIGHT:</text>
<text x="330.1" y="285.6">SCALE:1:5</text>
<text x="374.5" y="285.6">SHEET 1 OF 3</text>
</g>
</svg>
